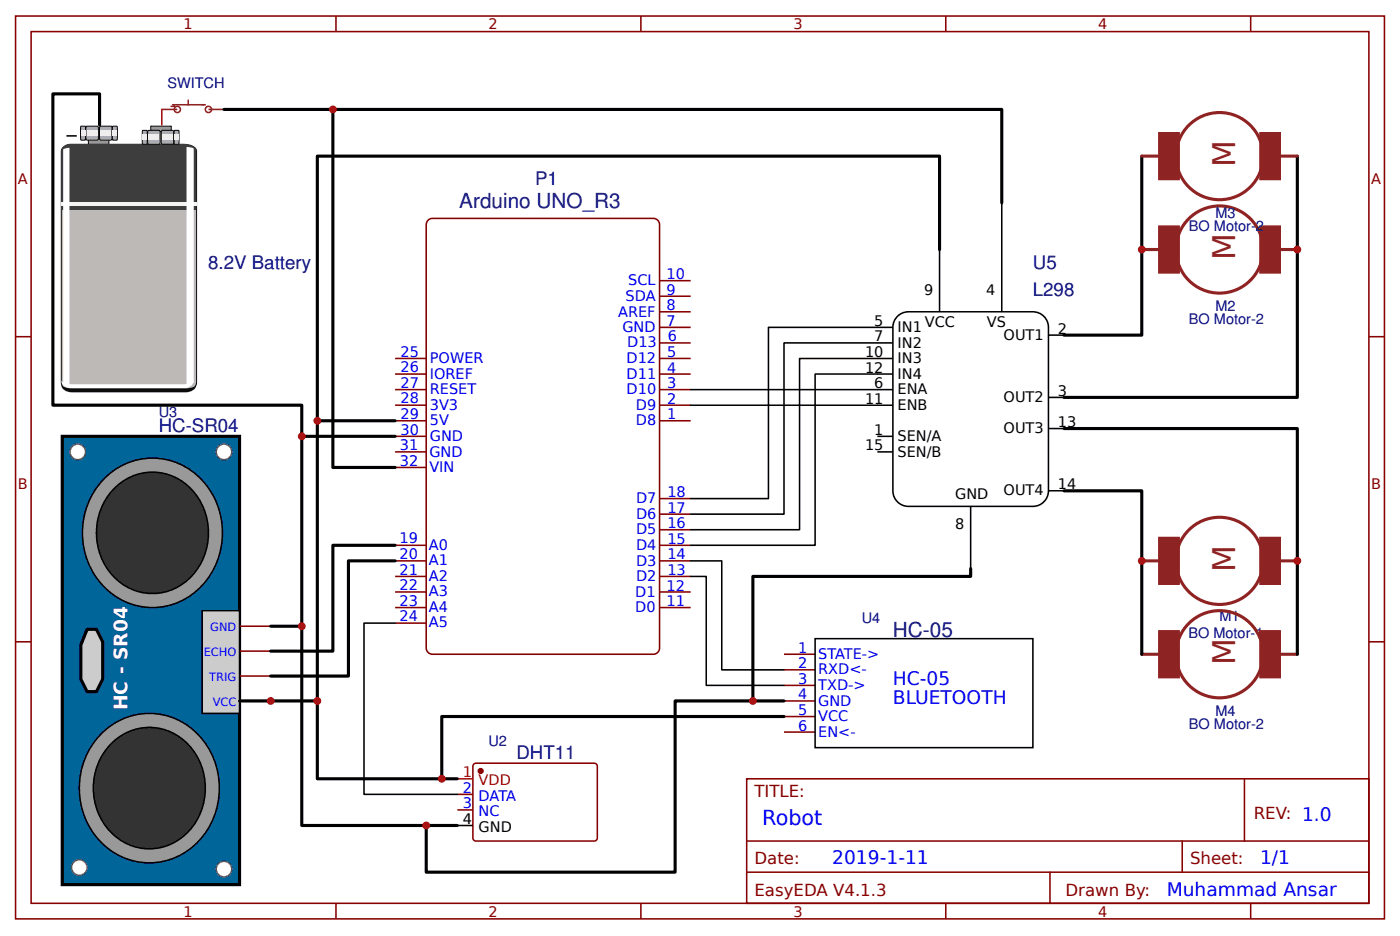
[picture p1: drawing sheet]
<svg xmlns="http://www.w3.org/2000/svg" width="238mm" height="159mm" viewBox="0 0 238 159" stroke-linecap="round" stroke-linejoin="round" font-family="sans-serif">
<g fill="none" stroke="#800" stroke-width=".26">
<path d="M2.6 2.7h232.9v153.5h-232.9zM5.3 5.4h227.5v148.1h-227.5zM57.1 2.7v2.7M109 2.7v2.7M160.9 2.7v2.7M212.7 2.7v2.7M2.6 57.2h2.7M232.8 57.2h2.7M2.6 109.1h2.7M232.8 109.1h2.7M127 132.4h105.8v21.1h-105.8zM211.7 132.4v10.6"/>
<path d="M57.1 153.5v2.7M109 153.5v2.7M127 143h105.8M127 148.2h105.8M160.9 153.5v2.7M178.6 148.2v5.3M201.1 143v5.2M212.7 153.5v2.7"/>
</g>
<g fill="none" stroke="#8d2323" stroke-width=".53">
<path d="M194.2 42.4h5.3M215.4 42.4h5.3M194.2 95.3h5.3M215.4 95.3h5.3"/>
<circle cx="207.4" cy="42.4" r="7.4"/>
<circle cx="207.4" cy="95.3" r="7.4"/>
</g>
<g fill="#8d2323" stroke="#8d2323" stroke-width=".26">
<path d="M197.1 91.4h3.5v7.9h-3.5z"/>
<path d="M214.3 91.4h3.5v7.9h-3.5z"/>
<path d="M197.1 38.4h3.5v8h-3.5z"/>
<path d="M214.3 38.4h3.5v8h-3.5z"/>
</g>
<path d="M15 23.6h3.5v.9h-3.5z" fill="#9e9d90" stroke="#0a0a0a" stroke-width=".17"/>
<path d="M17 21.5h2l.1 .3-.1 2h-2l-.1-.3z" fill="#adada8" stroke="#060606" stroke-width=".17"/>
<path d="M17.1 22.1h1.8v1h-1.8z" fill="#eeedeb"/>
<path d="M19.2 21.4h.7v.1v2.3h-.7l-.1-.1z" fill="#adada8" stroke="#060606" stroke-width=".17"/>
<path d="M19.2 22.1h.7v1h-.7z" fill="#eeedeb"/>
<path d="M14.7 21.5h2v.3v2h-2l-.1-2z" fill="#adada8" stroke="#060606" stroke-width=".17"/>
<path d="M14.8 22.2h1.8v.9h-1.8z" fill="#eeedeb"/>
<path d="M13.8 21.4h.7v.1v2.3h-.7l-.1-.1z" fill="#adada8" stroke="#060606" stroke-width=".17"/>
<path d="M13.8 22.2h.7v.9h-.7z" fill="#eeedeb"/>
<path d="M13.9 25l.8-.3h.5h15.2a1.33 1.33 0 0 1 1.5 .5 2.11 2.11 0 0 0-1.5-.3h-15.2a2.12 2.12 0 0 0-1.4 .3z" fill="#fff"/>
<path d="M10.8 25l.3-.2 .8-.2h19.3a2.42 2.42 0 0 1 2.2 .8v39.6a1.68 1.68 0 0 1-1.8 1.4h-19.3a1.68 1.68 0 0 1-1.9-1.4v-39.3z" fill="#bcb9b6" stroke="#060606" stroke-width=".17"/>
<path d="M10.7 25l.4-.3 .8-.3h19.3a2.33 2.33 0 0 1 2.1 1l.1 10.3h-23v-10z" fill="#3d3d3d"/>
<path d="M10.4 34.3h23v.7h-23z" fill="#f5f4f4"/>
<g fill="#fff">
<path d="M10.4 64.6a.73 .73 0 0 0 .8 .6l1 .1h18.9a1.91 1.91 0 0 0 1.8-.7 1.52 1.52 0 0 1-1.8 1.4h-18.9a1.52 1.52 0 0 1-1.8-1.4z"/>
<path d="M31.7 25l.9 .1 .4 .2v39.7a1.52 1.52 0 0 1-1.3 .3z"/>
<path d="M10.8 25.3l1-.2v40.4a1.24 1.24 0 0 1-1.1-.4z"/>
</g>
<path d="M10.4 65.3a1.29 1.29 0 0 0 1.3 .7h19.8a2.02 2.02 0 0 0 1.9-.7 1.51 1.51 0 0 1-1.9 1.4h-19.2a1.51 1.51 0 0 1-1.9-1.4z" fill="#0e0e0d"/>
<path d="M25.6 21.4h3.5v1h-3.5z" fill="#9e9d90" stroke="#0a0a0a" stroke-width=".17"/>
<path d="M25.2 22.2h2v.3v2h-2l-.1-2z" fill="#adada8" stroke="#060606" stroke-width=".17"/>
<path d="M25.3 22.9h1.8v.9h-1.8z" fill="#eeedeb"/>
<path d="M24.3 22.2h.7v.1v2.2h-.7l-.1-.1z" fill="#adada8" stroke="#060606" stroke-width=".17"/>
<path d="M24.3 22.9h.7v.9h-.7z" fill="#eeedeb"/>
<path d="M27.5 22.2h2l.1 .3-.1 2h-2l-.1-2z" fill="#adada8" stroke="#060606" stroke-width=".17"/>
<path d="M27.6 22.8h1.8v1h-1.8z" fill="#eeedeb"/>
<path d="M29.7 22.2h.7v.1v2.2h-.7l-.1-.1z" fill="#adada8" stroke="#060606" stroke-width=".17"/>
<path d="M29.7 22.8h.7v1h-.7z" fill="#eeedeb"/>
<path d="M11.4 23.1h1.6M77.8 140.3h2.6" fill="none" stroke="#000" stroke-width=".26"/>
<g fill="none" stroke="#8d2323" stroke-width=".26">
<path d="M27.5 18.6h2.7M29.4 17.8h5.5M29.6 17.8v.3h-.5M32 17v.8M35.5 18.6h2.6"/>
<circle cx="30.2" cy="18.6" r=".53"/>
<circle cx="35.5" cy="18.6" r=".53"/>
</g>
<path d="M72.7 37.6l.5-.4 .4-.1h37.5a1.06 1.06 0 0 1 1.1 1.1v71.9a1.06 1.06 0 0 1-1.1 1.1h-37.5a1.06 1.06 0 0 1-1.1-1.1v-71.9z" fill="none" stroke="#800000" stroke-width=".26"/>
<g fill="none" stroke="#800" stroke-width=".26">
<path d="M112.2 58.3h5.3M112.2 55.6h5.3M112.2 53h5.3M112.2 50.4h5.3M112.2 47.7h5.3M67.2 71.5h5.3M67.2 68.9h5.3M67.2 66.2h5.3M67.2 63.6h5.3M67.2 60.9h5.3M67.2 74.2h5.3M67.2 76.8h5.3"/>
<path d="M67.2 79.5h5.3M112.2 71.5h5.3M112.2 68.9h5.3M112.2 66.2h5.3M112.2 63.6h5.3M112.2 60.9h5.3M67.2 98h5.3M67.2 95.3h5.3M67.2 92.7h5.3M112.2 98h5.3M112.2 95.3h5.3M112.2 92.7h5.3"/>
<path d="M112.2 90h5.3M112.2 87.4h5.3M112.2 84.7h5.3M67.2 103.3h5.3M67.2 100.6h5.3M67.2 105.9h5.3M112.2 103.3h5.3M112.2 100.6h5.3M77.8 135h2.6M77.8 137.7h2.6M80.7 129.8h20.6l.3 .5-.1 12.4-.4 .3-20.4-.1-.3-.5v-12.1z"/>
</g>
<circle cx="81.8" cy="131" r=".4" fill="#800" stroke="#800" stroke-width=".26"/>
<path d="M27.5 18.6v2.6M77.8 132.4h2.6" fill="none" stroke="#f00" stroke-width=".26"/>
<path d="M10.6 74.2h30.1v76.2h-30.1z" fill="#069" stroke="#000" stroke-width=".53"/>
<path d="M19.1 126.8a9.1 9.1 0 0 1 14.7 2.8 10.7 10.7 0 0 1-5 14.5 9.4 9.4 0 0 1-12.6-7.1 10.9 10.9 0 0 1 2.9-10.2z" fill="#333" stroke="#000" stroke-width=".26"/>
<path d="M17.5 81.6a11.5 11.5 0 0 1 19.1 3.4 12.9 12.9 0 0 1-7.9 17.9 11.9 11.9 0 0 1-14.4-9.4 13.3 13.3 0 0 1 3.2-11.9z" fill="#999" stroke="#000" stroke-width=".26"/>
<path d="M19.6 82.9a9.1 9.1 0 0 1 14.7 2.8 10.7 10.7 0 0 1-4.9 14.5 9.4 9.4 0 0 1-12.7-7.1 10.9 10.9 0 0 1 2.9-10.2z" fill="#333" stroke="#000" stroke-width=".26"/>
<path d="M34.4 103.8h6.3v17.5h-6.3z" fill="#ccc" stroke="#000" stroke-width=".26"/>
<path d="M17 125a11.5 11.5 0 0 1 19.1 3.4 12.9 12.9 0 0 1-8 17.9 11.9 11.9 0 0 1-14.3-9.4 13.3 13.3 0 0 1 3.2-11.9z" fill="#999" stroke="#000" stroke-width=".26"/>
<path d="M19.1 126.2a9.1 9.1 0 0 1 14.7 2.9 10.7 10.7 0 0 1-5 14.5 9.4 9.4 0 0 1-12.6-7.1 10.9 10.9 0 0 1 2.9-10.3z" fill="#333" stroke="#000" stroke-width=".26"/>
<path d="M14.8 107h1.6l1.1 2.1v6.3l-1.1 2.2h-1.6l-1-2.2v-5.8z" fill="#ccc" stroke="#000" stroke-width=".53"/>
<path d="M40.7 119.1h5.3M40.7 114.9h5.3M40.7 110.7h5.3M40.7 106.4h5.3" fill="none" stroke="#800" stroke-width=".26"/>
<g fill="#fff" stroke="#666" stroke-width=".26">
<circle cx="13.5" cy="147.5" r="1.32"/>
<circle cx="13.2" cy="76.8" r="1.32"/>
<circle cx="38.1" cy="147.7" r="1.32"/>
<circle cx="38.1" cy="76.8" r="1.32"/>
</g>
<path d="M133.3 111.2h5.3M133.3 113.9h5.3M133.3 116.5h5.3M133.3 119.1h5.3M133.3 121.8h5.3M133.3 124.4h5.3" fill="none" stroke="#800" stroke-width=".26"/>
<g fill="none" stroke="#000" stroke-width=".26">
<path d="M170.4 34.5v18.5M151.9 55.6h-21.2v29.1h-13.2M151.9 58.3h-18.6v29.1h-15.8M152.5 54a2.64 2.64 0 0 1 2-1h21.2a2.64 2.64 0 0 1 2.6 2.6v27.8a2.64 2.64 0 0 1-2.6 2.7h-21.2a2.64 2.64 0 0 1-2.6-2.7v-27.8v-.6zM159.8 42.4v10.6M178.3 57h2.7M117.5 68.9h34.4M117.5 66.2h34.4M149.2 76.8h2.7M149.2 74.2h2.7M151.9 60.9h-15.9v29.1h-18.5M151.9 63.6h-13.3v29.1h-21.1"/>
<path d="M178.3 72.8h2.7M178.3 67.5h2.7M117.5 98h2.6v18.5h13.2M117.5 95.3h5.3v18.6h10.5M165.1 86.1v10.6M178.3 83.4h2.7M67.2 105.9h-5.3v29.1h15.9M138.6 108.6h37.1v18.5h-37.1z"/>
</g>
<g fill="none" stroke="#000" stroke-width=".53">
<path d="M38.1 18.6h18.5v60.9h10.6M56.6 18.6h113.8v15.9M16.9 21.2v-5.2h-7.9v52.9h42.3v5.3M194.2 26.5v30.5h-13.2M220.7 26.5v41h-39.7M159.8 42.4v-15.9h-105.8v45M67.2 71.5h-13.2v47.6h-13.3M67.2 74.2h-15.9v32.2M181 72.8h39.7v38.4M67.2 92.7h-10.6v18h-10.6M67.2 95.3h-7.9v19.6h-13.3M165.1 96.7v1.3h-37v21.1"/>
<path d="M181 83.4h13.2v27.8M46 106.4h5.3v33.9h26.5M54 119.1v13.3h23.8M133.3 119.1h-18.5v29.1h-42.3v-7.9M133.3 121.8h-58.2v10.6"/>
</g>
<g fill="none" stroke="#8d2323" stroke-width=".53">
<path d="M194.2 26.5h5.3M215.4 26.5h5.3M194.2 111.2h5.3M215.4 111.2h5.3"/>
<circle cx="207.4" cy="26.5" r="7.4"/>
<circle cx="207.4" cy="111.2" r="7.4"/>
</g>
<g fill="#8d2323" stroke="#8d2323" stroke-width=".26">
<path d="M197.1 22.6h3.5v7.9h-3.5z"/>
<path d="M214.3 22.6h3.5v7.9h-3.5z"/>
<path d="M197.1 107.2h3.5v8h-3.5z"/>
<path d="M214.3 107.2h3.5v8h-3.5z"/>
</g>
<g fill="#c00">
<circle cx="56.6" cy="18.6" r=".66"/>
<circle cx="51.3" cy="74.2" r=".66"/>
<circle cx="128.1" cy="119.1" r=".66"/>
<circle cx="72.5" cy="140.3" r=".66"/>
<circle cx="54" cy="119.1" r=".66"/>
<circle cx="46" cy="119.1" r=".66"/>
<circle cx="51.3" cy="106.4" r=".66"/>
<circle cx="220.7" cy="42.4" r=".66"/>
<circle cx="194.2" cy="42.4" r=".66"/>
<circle cx="75.1" cy="132.4" r=".66"/>
<circle cx="54" cy="71.5" r=".66"/>
<circle cx="194.2" cy="95.3" r=".66"/>
<circle cx="220.7" cy="95.3" r=".66"/>
</g>
<g font-size="5.3" fill="#8d2323">
<text x="210.1" y="28.4" transform="rotate(-90 210.1 28.4)">M</text>
<text x="210.1" y="44.3" transform="rotate(-90 210.1 44.3)">M</text>
<text x="210.1" y="97.1" transform="rotate(-90 210.1 97.1)">M</text>
<text x="210.1" y="113.1" transform="rotate(-90 210.1 113.1)">M</text>
</g>
<g font-size="3.5" fill="#000080">
<text x="78.1" y="35.4">Arduino UNO_R3</text>
<text x="151.9" y="108.2">HC-05</text>
</g>
<text font-size="3.5" fill="#00f" x="129.6" y="140.3">Robot</text>
<g font-size="3.2" fill="#000080">
<text x="91" y="31.5">P1</text>
<text x="35.4" y="45.7">8.2V Battery</text>
<text x="175.7" y="45.7">U5</text>
<text x="175.7" y="50.3">L298</text>
<text x="27" y="73.4">HC-SR04</text>
<text x="87.9" y="128.9">DHT11</text>
</g>
<g font-size="3.2" fill="#00f">
<text x="151.9" y="116.5">HC-05</text>
<text x="151.9" y="119.7">BLUETOOTH</text>
<text x="141.6" y="146.9">2019-1-11</text>
<text x="214.3" y="146.9">1/1</text>
<text x="198.4" y="152.2">Muhammad Ansar</text>
</g>
<text font-size="3.2" fill="#fff" x="21.7" y="120.7" transform="rotate(-90 21.7 120.7)">HC - SR04</text>
<g font-size="2.8" fill="#800">
<text x="128.3" y="135.5">TITLE:</text>
<text x="213.3" y="139.3">REV: 1.0</text>
<text x="128.3" y="146.9">Date:</text>
<text x="202.4" y="146.9">Sheet:</text>
<text x="128.3" y="152.2">EasyEDA V4.1.3</text>
<text x="181.2" y="152.2">Drawn By:</text>
</g>
<g font-size="2.5" fill="#800">
<text x="31.2" y="5">1</text>
<text x="83.1" y="5">2</text>
<text x="134.9" y="5">3</text>
<text x="186.8" y="5">4</text>
<text x="3" y="31.3">A</text>
<text x="233.2" y="31.3">A</text>
<text x="3" y="83.2">B</text>
<text x="233.2" y="83.2">B</text>
<text x="31.2" y="155.8">1</text>
<text x="83.1" y="155.8">2</text>
<text x="134.9" y="155.8">3</text>
<text x="186.8" y="155.8">4</text>
</g>
<g font-size="2.5" fill="#000080">
<text x="28.5" y="14.9">SWITCH</text>
<text x="202.2" y="39.2">BO Motor-2</text>
<text x="206.7" y="37">M3</text>
<text x="206.7" y="52.9">M2</text>
<text x="202.2" y="55.1">BO Motor-2</text>
<text x="27" y="70.9">U3</text>
<text x="146.6" y="105.9">U4</text>
<text x="207.4" y="105.6">M1</text>
<text x="202.1" y="108.5">BO Motor-1</text>
<text x="202.2" y="123.9">BO Motor-2</text>
<text x="206.7" y="121.7">M4</text>
<text x="83.1" y="126.8">U2</text>
</g>
<g font-size="2.5" fill="#00f">
<text x="113.4" y="47.5">10</text>
<text x="105.1" y="53.8">AREF</text>
<text x="106.4" y="51.2">SDA</text>
<text x="106.9" y="48.5">SCL</text>
<text x="113.4" y="52.8">8</text>
<text x="113.4" y="50.1">9</text>
<text x="105.9" y="56.5">GND</text>
<text x="106.7" y="59">D13</text>
<text x="113.4" y="55.4">7</text>
<text x="113.6" y="58">6</text>
<text x="68.1" y="60.6">25</text>
<text x="68.1" y="63.3">26</text>
<text x="68.1" y="65.9">27</text>
<text x="73.1" y="61.7">POWER</text>
<text x="73.1" y="64.3">IOREF</text>
<text x="106.6" y="61.8">D12</text>
<text x="106.6" y="64.4">D11</text>
<text x="113.5" y="60.7">5</text>
<text x="113.5" y="66">3</text>
<text x="113.5" y="63.3">4</text>
<text x="68.1" y="68.6">28</text>
<text x="68.1" y="71.2">29</text>
<text x="73.1" y="67">RESET</text>
<text x="73.1" y="69.6">3V3</text>
<text x="106.6" y="67">D10</text>
<text x="108.2" y="69.7">D9</text>
<text x="113.5" y="71.3">1</text>
<text x="113.5" y="68.6">2</text>
<text x="68" y="76.5">31</text>
<text x="68.1" y="73.9">30</text>
<text x="73" y="77.6">GND</text>
<text x="73.1" y="72.3">5V</text>
<text x="73.1" y="74.9">GND</text>
<text x="108.2" y="72.3">D8</text>
<text x="68" y="79.2">32</text>
<text x="73" y="80.2">VIN</text>
<text x="108.2" y="88.2">D6</text>
<text x="108.2" y="85.5">D7</text>
<text x="113.5" y="89.8">16</text>
<text x="113.5" y="87.1">17</text>
<text x="113.5" y="84.5">18</text>
<text x="67.9" y="92.4">19</text>
<text x="67.9" y="95">20</text>
<text x="72.9" y="93.4">A0</text>
<text x="108.2" y="93.5">D4</text>
<text x="108.2" y="90.8">D5</text>
<text x="113.5" y="95.1">14</text>
<text x="113.5" y="92.4">15</text>
<text x="67.9" y="97.7">21</text>
<text x="67.9" y="100.3">22</text>
<text x="72.9" y="96.1">A1</text>
<text x="72.9" y="98.7">A2</text>
<text x="72.9" y="101.4">A3</text>
<text x="108.1" y="101.4">D1</text>
<text x="108.2" y="98.8">D2</text>
<text x="108.2" y="96.1">D3</text>
<text x="113.4" y="100.4">12</text>
<text x="113.5" y="97.7">13</text>
<text x="67.9" y="103">23</text>
<text x="67.9" y="105.6">24</text>
<text x="72.9" y="104">A4</text>
<text x="72.9" y="106.7">A5</text>
<text x="108.1" y="104.1">D0</text>
<text x="113.4" y="103">11</text>
<text x="135.7" y="110.9">1</text>
<text x="135.7" y="113.6">2</text>
<text x="139.2" y="112">STATE-&gt;</text>
<text x="135.7" y="116.2">3</text>
<text x="135.7" y="118.9">4</text>
<text x="139.2" y="114.6">RXD&lt;-</text>
<text x="139.2" y="117.3">TXD-&gt;</text>
<text x="139.2" y="119.9">GND</text>
<text x="135.7" y="121.5">5</text>
<text x="135.7" y="124.2">6</text>
<text x="139.2" y="122.6">VCC</text>
<text x="139.2" y="125.2">EN&lt;-</text>
<text x="78.7" y="134.8">2</text>
<text x="78.7" y="137.4">3</text>
<text x="81.4" y="136.1">DATA</text>
<text x="81.4" y="138.7">NC</text>
</g>
<g font-size="2.5">
<text x="157.2" y="50.2">9</text>
<text x="167.7" y="50.2">4</text>
<text x="148.7" y="58">7</text>
<text x="148.7" y="55.4">5</text>
<text x="152.7" y="59.1">IN2</text>
<text x="152.7" y="56.4">IN1</text>
<text x="157.3" y="55.5">VCC</text>
<text x="167.9" y="55.5">VS</text>
<text x="170.7" y="57.8">OUT1</text>
<text x="179.9" y="56.7">2</text>
<text x="147.1" y="63.3">12</text>
<text x="147.1" y="60.7">10</text>
<text x="148.7" y="66">6</text>
<text x="152.7" y="64.4">IN4</text>
<text x="152.7" y="61.7">IN3</text>
<text x="147.1" y="68.6">11</text>
<text x="152.7" y="69.7">ENB</text>
<text x="152.7" y="67">ENA</text>
<text x="170.7" y="68.3">OUT2</text>
<text x="179.9" y="67.3">3</text>
<text x="147.1" y="76.5">15</text>
<text x="148.7" y="73.9">1</text>
<text x="152.7" y="77.6">SEN/B</text>
<text x="152.7" y="75">SEN/A</text>
<text x="170.7" y="73.6">OUT3</text>
<text x="179.9" y="72.6">13</text>
<text x="179.9" y="83.2">14</text>
<text x="162.5" y="84.7">GND</text>
<text x="162.5" y="89.9">8</text>
<text x="170.7" y="84.2">OUT4</text>
<text x="78.7" y="140">4</text>
<text x="81.4" y="141.4">GND</text>
</g>
<g font-size="2.5" fill="#f00">
<text x="78.7" y="132.1">1</text>
<text x="81.4" y="133.4">VDD</text>
</g>
<g font-size="1.9" fill="#00f">
<text x="35.8" y="107.2">GND</text>
<text x="34.6" y="111.5">ECHO</text>
<text x="35.6" y="115.7">TRIG</text>
<text x="36.2" y="119.9">VCC</text>
</g>
</svg>
